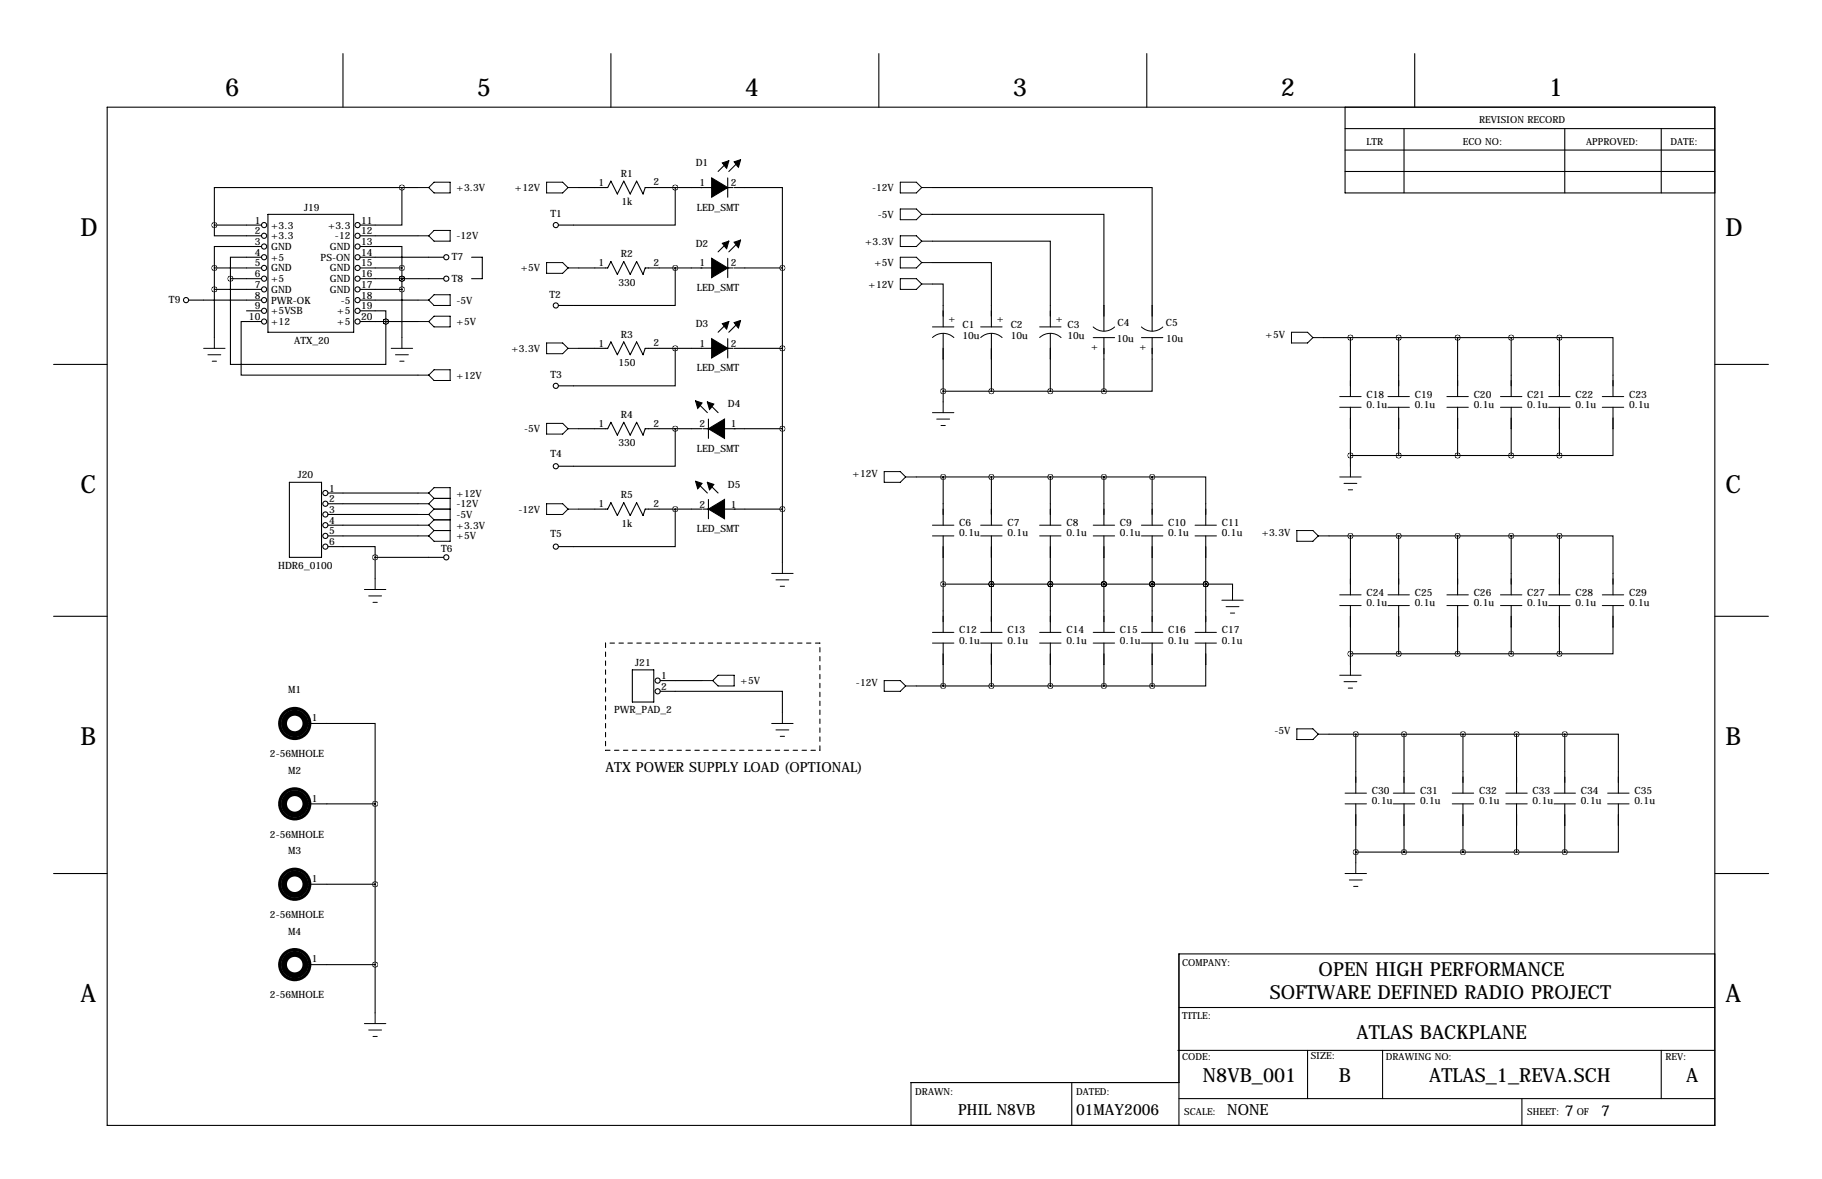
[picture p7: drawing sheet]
<svg xmlns="http://www.w3.org/2000/svg" width="432mm" height="279mm" viewBox="0 0 432 279" stroke-linecap="round" stroke-linejoin="round" font-family="sans-serif">
<g fill="none" stroke="#000" stroke-width=".25">
<path d="M81.3 12.7v12.7M144.8 12.7v12.7M208.3 12.7v12.7M271.8 12.7v12.7M335.3 12.7v12.7M25.4 25.4h381v241.3h-381zM172.7 38.1l-2.5 2.5M175.3 38.1l-2.6 2.5M318.8 30.5h87.6M318.8 35.6h87.6M318.8 25.4v20.3h87.6M332.7 30.5v15.2"/>
<path d="M370.8 30.5v15.2M393.7 30.5v15.2M50.8 53.3v2.6h11.2M50.8 53.3h11.2M62 58.4h-11.2v5.1M63.5 50.8h20.3v27.9h-20.3zM85.3 58.4h9.9v5.1M85.3 55.9h13.8M95.2 44.4v8.9h-9.9M95.2 44.4h-44.4v8.9M95.2 44.4h3.9M137.2 44.4h6.8l.8-1.5 1.5 3.1 1.5-3.1 1.6 3.1 1.5-3.1 1.5 3.1 .5-1.6h20.8"/>
<path d="M160 44.4v8.9h-27.7M172.5 42.2v4.5M172.7 57.2l-2.5 2.5M174 44.4h11.4v19.1M175.3 57.2l-2.6 2.5M221 57.2h27.9v20.3M221 50.8h40.6v27.7M221 44.4h52v34.1M318.8 40.6h87.6M44.7 71.1h17.3M50.8 63.5h11.2M50.8 68.6h11.2"/>
<path d="M50.8 63.5v16.5M54.6 66v20.4h36.8v-10.2M54.6 66h7.4M58.4 73.7h3.6M62 61h-7.4v5M62 76.2h-4.9v12.7h42M85.3 73.7h6.1v2.5M85.3 61h19.9M85.3 66h19.9M85.3 63.5h9.9M85.3 68.6h9.9M85.3 71.1h13.8"/>
<path d="M85.3 76.2h13.8M91.4 76.2h.1M95.2 66h.1M95.2 63.5v16.5M111.8 61h2.5v5h-2.5M137.2 63.5h6.8l.8-1.5 1.5 3 1.5-3 1.6 3 1.5-3 1.5 3 .5-1.5h20.8M160 63.5v8.9h-27.7M172.5 61.2v4.6M172.7 76.2l-2.5 2.5M174 63.5h11.4M175.3 76.2l-2.6 2.5M185.4 63.5v69.8"/>
<path d="M221 67.3h2.5v10.2M221 62.2h13.9v15.3M223.5 79v16.2M234.9 79v13.7M248.9 79v13.7M12.7 86.4h12.7M137.2 82.5h6.8l.8-1.5 1.5 3.1 1.5-3.1 1.6 3.1 1.5-3.1 1.5 3.1 .5-1.6h20.8M160 82.5v8.9h-27.7M165.1 95.2l2.5 2.6M167.6 95.2l2.6 2.6M167.9 99.3v4.6M172.5 80.3v4.5"/>
<path d="M174 82.5h11.4M223.5 92.7h38.1M261.6 80v12.7M273 80v12.7h-11.4M313.7 80h55.9M320 80v14M320 96.5v14M331.5 80v14M331.5 96.5v11.4M345.4 80v14M345.4 96.5v11.4M358.1 80v14"/>
<path d="M358.1 96.5v11.4M369.6 80h12.7v14M369.6 80v14M369.6 96.5v11.4M382.3 96.5v11.4h-12.7M406.4 86.4h12.7M68.6 114.3h7.6v17.8h-7.6zM77.7 116.8h21.4M77.7 119.4h21.4M137.2 101.6h6.8l.8-1.5 1.5 3 1.5-3 1.6 3 1.5-3 1.5 3 .5-1.5h13.5M160 101.6v8.9h-27.7M165.1 114.3l2.5 2.5"/>
<path d="M166.6 101.6h18.8M167.6 114.3l2.6 2.5M167.9 118.4v4.5M217.2 113h55.8M223.5 113v11.5M234.9 113v11.5M248.9 113v11.5M261.6 113v11.5M273 113h12.8v11.5M273 113v11.5M320 107.9h49.6M77.7 129.5h11.2v2.6"/>
<path d="M77.7 121.9h21.4M77.7 124.5h21.4M77.7 127h21.4M88.9 132.1h16.3M88.9 132.1v5.1M137.2 120.7h6.8l.8-1.6 1.5 3.1 1.5-3.1 1.6 3.1 1.5-3.1 1.5 3.1 .5-1.5h13.5M160 120.7v8.8h-27.7M166.6 120.7h18.8M223.5 127v22.9M223.5 138.4h62.3M234.9 138.4h.1M234.9 127v22.9"/>
<path d="M248.9 138.4h.1M248.9 127v22.9M261.6 138.4h.1M261.6 127v22.9M273 138.4h.1M273 127v22.9M285.8 138.4h.1M285.8 138.4h6.3v1.3M285.8 127v22.9M315 127h54.6M320 127v14M331.5 127v14"/>
<path d="M345.4 127v14M358.1 127v14M369.6 127h12.7v14M369.6 127v14M12.7 146h12.7M149.9 158.8h5v7.6h-5zM223.5 152.4v10.2M234.9 152.4v10.2M248.9 152.4v10.2M261.6 152.4v10.2M273 152.4v10.2M285.8 152.4v10.2h-12.8"/>
<path d="M320 143.5v14M320 154.9h49.6M331.5 143.5v11.4M345.4 143.5v11.4M358.1 143.5v11.4M369.6 143.5v11.4M382.3 143.5v11.4h-12.7M406.4 146h12.7M72.4 171.4h16.5v19.1M156.5 163.8h28.9v5.1M156.5 161.3h9.9M217.2 162.6h55.8"/>
<path d="M315 174h55.8M321.3 174v14M332.7 174v14M346.7 174v14M359.4 174v14M370.8 174h12.7v14M370.8 174v14M72.4 190.5h16.5M88.9 190.5v49.5M321.3 190.5v14M332.7 190.5v11.4M346.7 190.5v11.4"/>
<path d="M359.4 190.5v11.4M370.8 190.5v11.4M383.5 190.5v11.4h-12.7M12.7 207h12.7M72.4 209.5h16.5M321.3 201.9h49.5M406.5 207h12.7M72.4 228.6h16.5M279.4 238.8h127M406.4 226.1h-127v40.6M254 256.5v10.2M279.1 248.9h127.3"/>
<path d="M279.4 256.5h-63.5v10.2M309.9 248.9v11.4M327.7 248.9v11.4M393.7 248.9v11.4M279.4 260.3h127M360.7 260.3v6.4"/>
<circle cx="62.6" cy="53.3" r=".61"/>
<circle cx="62.6" cy="55.9" r=".61"/>
<circle cx="62.6" cy="58.4" r=".61"/>
<circle cx="84.7" cy="53.3" r=".61"/>
<circle cx="84.7" cy="55.9" r=".61"/>
<circle cx="84.7" cy="58.4" r=".61"/>
<circle cx="131.7" cy="53.3" r=".61"/>
<circle cx="44.1" cy="71.1" r=".61"/>
<circle cx="62.6" cy="76.2" r=".61"/>
<circle cx="62.6" cy="63.5" r=".61"/>
<circle cx="62.6" cy="66" r=".61"/>
<circle cx="62.6" cy="68.6" r=".61"/>
<circle cx="62.6" cy="73.7" r=".61"/>
<circle cx="62.6" cy="71.1" r=".61"/>
<circle cx="62.6" cy="61" r=".61"/>
<circle cx="84.7" cy="76.2" r=".61"/>
<circle cx="84.7" cy="63.5" r=".61"/>
<circle cx="84.7" cy="66" r=".61"/>
<circle cx="84.7" cy="68.6" r=".61"/>
<circle cx="84.7" cy="61" r=".61"/>
<circle cx="84.7" cy="71.1" r=".61"/>
<circle cx="84.7" cy="73.7" r=".61"/>
<circle cx="105.8" cy="66" r=".61"/>
<circle cx="105.8" cy="61" r=".61"/>
<circle cx="131.7" cy="72.4" r=".61"/>
<circle cx="131.7" cy="91.4" r=".61"/>
<circle cx="77.1" cy="116.8" r=".61"/>
<circle cx="77.1" cy="119.4" r=".61"/>
<circle cx="131.7" cy="110.5" r=".61"/>
<circle cx="77.1" cy="129.5" r=".61"/>
<circle cx="77.1" cy="124.5" r=".61"/>
<circle cx="77.1" cy="127" r=".61"/>
<circle cx="77.1" cy="121.9" r=".61"/>
<circle cx="105.8" cy="132.1" r=".61"/>
<circle cx="131.7" cy="129.5" r=".61"/>
<circle cx="155.9" cy="161.3" r=".61"/>
<circle cx="155.9" cy="163.8" r=".61"/>
</g>
<path d="M143.5 152.4v25.4M194.3 152.4h-50.8M143.5 177.8h50.8M194.3 177.8v-25.4" fill="none" stroke="#000" stroke-width=".25" stroke-dasharray="1.1 1.1"/>
<g fill="none" stroke="#000" stroke-width="1.4">
<circle cx="69.9" cy="171.4" r="2.54"/>
<circle cx="69.9" cy="190.5" r="2.54"/>
<circle cx="69.9" cy="209.5" r="2.54"/>
<circle cx="69.9" cy="228.6" r="2.54"/>
</g>
<g fill="none" stroke="#000" stroke-width=".76">
<circle cx="69.8" cy="171.4" r="3.6"/>
<circle cx="69.8" cy="190.5" r="3.6"/>
<circle cx="69.8" cy="209.5" r="3.6"/>
<circle cx="69.8" cy="228.6" r="3.6"/>
</g>
<g fill="#000" stroke="#000" stroke-width=".25">
<path d="M171.2 38.6l1.5-.5-.5 1.8zM174 38.4l1.5-.6-.5 1.8zM168.7 44.4h3.8l-3.8 2.3zM168.7 42.2l3.8 2.2h-3.8zM171.2 57.7l1.5-.5-.5 1.7zM174 57.4l1.5-.5-.5 1.8zM168.7 63.5h3.8l-3.8 2.3zM168.7 61.2l3.8 2.3h-3.8zM171.2 76.7l1.5-.5-.5 1.8zM174 76.5l1.5-.6-.5 1.8zM164.8 95l1.6 .5-1 1.3zM167.6 95.2l1.6 .6-1.1 1.2z"/>
<path d="M168.7 82.5h3.8l-3.8 2.3zM168.7 80.3l3.8 2.2h-3.8zM164.8 114l1.6 .6-1 1.2zM167.6 114.3l1.6 .5-1.1 1.3zM167.9 101.6h3.8v2.3zM167.9 101.6l3.8-2.3v2.3zM167.9 120.7h3.8v2.2zM167.9 120.7l3.8-2.3v2.3z"/>
</g>
<g fill="none" stroke="#000" stroke-width=".24">
<path d="M99.1 44.4h2.5M99.1 55.9h2.5M101.6 44.4l1.3-1.2h3.8v2.5h-3.8zM102.9 54.6h3.8v2.6h-3.8l-1.3-1.3zM129.5 43.2h3.8l1.3 1.2-1.3 1.3h-3.8zM134.6 44.4h2.6M213.4 43.2h3.8l1.2 1.2-1.2 1.3h-3.8zM213.4 55.9h3.8l1.2 1.3-1.2 1.2h-3.8zM213.4 49.5h3.8l1.2 1.3-1.2 1.3h-3.8zM218.4 44.4h2.6M218.4 57.2h2.6M218.4 50.8h2.6"/>
<path d="M99.1 71.1h2.5M99.1 76.2h2.5M101.6 76.2l1.3-1.3h3.8v2.6h-3.8zM101.6 71.1l1.3-1.3h3.8v2.6h-3.8zM129.5 62.2h3.8l1.3 1.3-1.3 1.3h-3.8zM134.6 63.5h2.6M213.4 61h3.8l1.2 1.2-1.2 1.3h-3.8zM213.4 66h3.8l1.2 1.3-1.2 1.3h-3.8zM218.4 62.2h2.6M218.4 67.3h2.6M221 77.5h5.1M221 80a3.7 3.7 0 0 1 5.1 0"/>
<path d="M232.4 77.5h5.1M232.4 80a3.7 3.7 0 0 1 5.1 0M246.4 77.5h5.1M246.4 80a3.7 3.7 0 0 1 5.1 0M259.1 77.5a3.7 3.7 0 0 0 5 0M270.5 77.5a3.7 3.7 0 0 0 5.1 0M306.1 78.7h3.8l1.2 1.3-1.2 1.3h-3.8zM48.3 82.5h5M49.3 84.1h3M50.3 85.6h1M50.8 80v2.5M92.7 82.5h5.1"/>
<path d="M93.7 84.1h3.1M94.7 85.6h1.1M95.2 80v2.5M99.1 88.9h2.5M101.6 88.9l1.3-1.3h3.8v2.6h-3.8zM129.5 81.3h3.8l1.3 1.2-1.3 1.3h-3.8zM134.6 82.5h2.6M221 97.8h5.1M222 99.3h3M223.5 95.2v2.6M259.1 80h5.1M270.5 80h5.1"/>
<path d="M311.1 80h2.6M317.5 94h5.1M317.5 96.5h5.1M328.9 94h5.1M328.9 96.5h5.1M342.9 94h5.1M342.9 96.5h5.1M355.6 94h5.1M355.6 96.5h5.1M367 94h5.1M367 96.5h5.1M379.7 94h5.1"/>
<path d="M379.7 96.5h5.1M99.1 116.8h2.5M99.1 119.4h2.5M101.6 116.8l1.3-1.2h3.8v12.7h-3.8l-1.3-1.3M101.6 116.8l1.3 1.3M101.6 119.4l1.3 1.3M102.9 118.1h3.8M102.9 118.1l-1.3 1.3M129.5 119.4h3.8l1.3 1.3-1.3 1.2h-3.8zM129.5 100.3h3.8l1.3 1.3-1.3 1.3h-3.8zM134.6 101.6h2.6M209.5 111.8h3.9l1.2 1.2-1.2 1.3h-3.9z"/>
<path d="M214.6 113h2.6M223 100.8h1M317.5 113h5.1M318.5 114.6h3.1M319.5 116.1h1M320 110.5v2.5M86.4 139.7h5M88.9 137.2v2.5M99.1 124.5h2.5M99.1 127h2.5M99.1 121.9h2.5M101.6 121.9l1.3 1.3"/>
<path d="M101.6 124.5l1.3 1.2M102.9 120.7h3.8M102.9 125.7h3.8M102.9 125.7l-1.3 1.3M102.9 123.2h3.8M102.9 120.7l-1.3 1.2M102.9 123.2l-1.3 1.3M134.6 120.7h2.6M182.9 135.9h5.1M183.9 137.4h3M184.9 138.9h1M185.4 133.3v2.6"/>
<path d="M221 124.5h5.1M221 127h5.1M232.4 124.5h5.1M232.4 127h5.1M246.4 124.5h5.1M246.4 127h5.1M259.1 124.5h5.1M259.1 127h5.1M270.5 124.5h5.1M270.5 127h5.1M283.2 124.5h5.1M283.2 127h5.1"/>
<path d="M292.1 139.7v2.5M307.3 125.7h3.8l1.3 1.3-1.3 1.3h-3.8zM312.4 127h2.6M87.4 141.2h3M88.4 142.7h1M221 149.9h5.1M221 152.4h5.1M232.4 149.9h5.1M232.4 152.4h5.1M246.4 149.9h5.1M246.4 152.4h5.1M259.1 149.9h5.1"/>
<path d="M259.1 152.4h5.1M270.5 149.9h5.1M270.5 152.4h5.1M283.2 149.9h5.1M283.2 152.4h5.1M289.6 142.2h5M290.6 143.8h3M291.6 145.3h1M317.5 141h5.1M317.5 143.5h5.1M320 157.5v2.5M328.9 141h5.1"/>
<path d="M328.9 143.5h5.1M342.9 141h5.1M342.9 143.5h5.1M355.6 141h5.1M355.6 143.5h5.1M367 141h5.1M367 143.5h5.1M379.7 141h5.1M379.7 143.5h5.1M166.4 161.3h2.5M170.2 160h3.8v2.6h-3.8l-1.3-1.3zM182.9 171.4h5.1"/>
<path d="M183.9 173h3M184.9 174.5h1M185.4 168.9v2.5M209.5 161.3h3.9l1.2 1.3-1.2 1.2h-3.9zM214.6 162.6h2.6M307.3 172.7h3.8l1.3 1.3-1.3 1.3h-3.8zM312.4 174h2.6M317.5 160h5.1M318.5 161.5h3.1M319.5 163.1h1M318.8 188h5M318.8 190.5h5"/>
<path d="M330.2 188h5.1M330.2 190.5h5.1M344.2 188h5M344.2 190.5h5M356.9 188h5M356.9 190.5h5M368.3 188h5.1M368.3 190.5h5.1M381 188h5.1M381 190.5h5.1M318.8 207h5M319.8 208.5h3"/>
<path d="M320.8 210.1h1M321.3 204.5v2.5M86.4 242.6h5M87.4 244.1h3M88.4 245.6h1M88.9 240v2.6"/>
</g>
<path d="M95.2 63.5a.05 .05 0 0 0 .1 0 .05 .05 0 0 0-.1 0zM95.2 66a.05 .05 0 0 0 .1 0 .05 .05 0 0 0-.1 0zM95.2 68.6a.05 .05 0 0 0 .1 0 .05 .05 0 0 0-.1 0zM95.2 44.5a.05 .05 0 0 0 .1 0 .05 .05 0 0 0-.1 0zM91.4 76.2a.05 .05 0 0 0 .1 0 .05 .05 0 0 0-.1 0zM54.6 66a.05 .05 0 0 0 .1 0 .05 .05 0 0 0-.1 0zM91.4 76.2a.05 .05 0 0 0 .1 0 .05 .05 0 0 0-.1 0zM185.4 120.7a.05 .05 0 0 0 .1 0 .05 .05 0 0 0-.1 0zM185.4 101.6a.05 .05 0 0 0 .1 0 .05 .05 0 0 0-.1 0zM185.4 82.6a.05 .05 0 0 0 .1 0 .05 .05 0 0 0-.1 0zM185.4 63.5a.05 .05 0 0 0 .1 0 .05 .05 0 0 0-.1 0zM160 44.5a.05 .05 0 0 0 .1 0 .05 .05 0 0 0-.1 0zM160 63.5a.05 .05 0 0 0 .1 0 .05 .05 0 0 0-.1 0zM160 82.6a.05 .05 0 0 0 .1 0 .05 .05 0 0 0-.1 0zM160 101.6a.05 .05 0 0 0 .1 0 .05 .05 0 0 0-.1 0zM160 120.7a.05 .05 0 0 0 .1 0 .05 .05 0 0 0-.1 0zM261.6 92.7a.05 .05 0 0 0 .1 0 .05 .05 0 0 0-.1 0zM248.9 92.7a.05 .05 0 0 0 .1 0 .05 .05 0 0 0-.1 0zM234.9 92.7a.05 .05 0 0 0 .1 0 .05 .05 0 0 0-.1 0zM223.5 92.7a.05 .05 0 0 0 .1 0 .05 .05 0 0 0-.1 0zM223.5 138.4a.05 .05 0 0 0 .1 0 .05 .05 0 0 0-.1 0zM234.9 138.4a.05 .05 0 0 0 .1 0 .05 .05 0 0 0-.1 0zM234.9 138.4a.05 .05 0 0 0 .1 0 .05 .05 0 0 0-.1 0zM248.9 138.4a.05 .05 0 0 0 .1 0 .05 .05 0 0 0-.1 0zM248.9 138.4a.05 .05 0 0 0 .1 0 .05 .05 0 0 0-.1 0zM261.6 138.4a.05 .05 0 0 0 .1 0 .05 .05 0 0 0-.1 0zM261.6 138.4a.05 .05 0 0 0 .1 0 .05 .05 0 0 0-.1 0zM273 138.4a.05 .05 0 0 0 .1 0 .05 .05 0 0 0-.1 0zM273 138.4a.05 .05 0 0 0 .1 0 .05 .05 0 0 0-.1 0zM285.7 138.4a.05 .05 0 0 0 .1 0 .05 .05 0 0 0-.1 0zM223.5 113a.05 .05 0 0 0 .1 0 .05 .05 0 0 0-.1 0zM234.9 113a.05 .05 0 0 0 .1 0 .05 .05 0 0 0-.1 0zM248.9 113a.05 .05 0 0 0 .1 0 .05 .05 0 0 0-.1 0zM261.6 113a.05 .05 0 0 0 .1 0 .05 .05 0 0 0-.1 0zM273 113a.05 .05 0 0 0 .1 0 .05 .05 0 0 0-.1 0zM223.5 162.6a.05 .05 0 0 0 .1 0 .05 .05 0 0 0-.1 0zM234.9 162.6a.05 .05 0 0 0 .1 0 .05 .05 0 0 0-.1 0zM248.9 162.6a.05 .05 0 0 0 .1 0 .05 .05 0 0 0-.1 0zM261.6 162.6a.05 .05 0 0 0 .1 0 .05 .05 0 0 0-.1 0zM273 162.6a.05 .05 0 0 0 .1 0 .05 .05 0 0 0-.1 0zM331.4 108a.05 .05 0 0 0 .1 0 .05 .05 0 0 0-.1 0zM345.4 108a.05 .05 0 0 0 .1 0 .05 .05 0 0 0-.1 0zM358.1 108a.05 .05 0 0 0 .1 0 .05 .05 0 0 0-.1 0zM369.5 108a.05 .05 0 0 0 .1 0 .05 .05 0 0 0-.1 0zM320 108a.05 .05 0 0 0 .1 0 .05 .05 0 0 0-.1 0zM285.7 138.4a.05 .05 0 0 0 .1 0 .05 .05 0 0 0-.1 0zM369.5 80a.05 .05 0 0 0 .1 0 .05 .05 0 0 0-.1 0zM358.1 80a.05 .05 0 0 0 .1 0 .05 .05 0 0 0-.1 0zM345.4 80a.05 .05 0 0 0 .1 0 .05 .05 0 0 0-.1 0zM331.4 80a.05 .05 0 0 0 .1 0 .05 .05 0 0 0-.1 0zM320 80a.05 .05 0 0 0 .1 0 .05 .05 0 0 0-.1 0zM331.4 154.9a.05 .05 0 0 0 .1 0 .05 .05 0 0 0-.1 0zM345.4 154.9a.05 .05 0 0 0 .1 0 .05 .05 0 0 0-.1 0zM358.1 154.9a.05 .05 0 0 0 .1 0 .05 .05 0 0 0-.1 0zM369.5 154.9a.05 .05 0 0 0 .1 0 .05 .05 0 0 0-.1 0zM320 154.9a.05 .05 0 0 0 .1 0 .05 .05 0 0 0-.1 0zM369.5 127a.05 .05 0 0 0 .1 0 .05 .05 0 0 0-.1 0zM358.1 127a.05 .05 0 0 0 .1 0 .05 .05 0 0 0-.1 0zM345.4 127a.05 .05 0 0 0 .1 0 .05 .05 0 0 0-.1 0zM331.4 127a.05 .05 0 0 0 .1 0 .05 .05 0 0 0-.1 0zM320 127a.05 .05 0 0 0 .1 0 .05 .05 0 0 0-.1 0zM332.7 201.9a.05 .05 0 0 0 .1 0 .05 .05 0 0 0-.1 0zM346.7 201.9a.05 .05 0 0 0 .1 0 .05 .05 0 0 0-.1 0zM359.4 201.9a.05 .05 0 0 0 .1 0 .05 .05 0 0 0-.1 0zM370.8 201.9a.05 .05 0 0 0 .1 0 .05 .05 0 0 0-.1 0zM321.3 201.9a.05 .05 0 0 0 .1 0 .05 .05 0 0 0-.1 0zM370.8 174a.05 .05 0 0 0 .1 0 .05 .05 0 0 0-.1 0zM359.4 174a.05 .05 0 0 0 .1 0 .05 .05 0 0 0-.1 0zM346.7 174a.05 .05 0 0 0 .1 0 .05 .05 0 0 0-.1 0zM332.7 174a.05 .05 0 0 0 .1 0 .05 .05 0 0 0-.1 0zM321.3 174a.05 .05 0 0 0 .1 0 .05 .05 0 0 0-.1 0zM95.2 66a.05 .05 0 0 0 .1 0 .05 .05 0 0 0-.1 0z" fill="#000" stroke="#000" stroke-width="1.3"/>
<g font-size="5.9">
<text x="53.3" y="22.9">6</text>
<text x="113" y="22.9">5</text>
<text x="176.5" y="22.9">4</text>
<text x="240" y="22.9">3</text>
<text x="303.5" y="22.9">2</text>
<text x="367" y="22.9">1</text>
<text x="19" y="55.9">D</text>
<text x="408.9" y="55.9">D</text>
<text x="19" y="116.8">C</text>
<text x="408.9" y="116.8">C</text>
<text x="19" y="176.5">B</text>
<text x="408.9" y="176.5">B</text>
<text x="19" y="237.5">A</text>
<text x="408.9" y="237.5">A</text>
</g>
<g font-size="4.6">
<text x="312.5" y="231.2">OPEN HIGH PERFORMANCE</text>
<text x="300.9" y="236.8">SOFTWARE DEFINED RADIO PROJECT</text>
<text x="321.5" y="246.2">ATLAS BACKPLANE</text>
<text x="285.1" y="256.4">N8VB_001</text>
<text x="317.3" y="256.4">B</text>
<text x="338.7" y="256.4">ATLAS_1_REVA.SCH</text>
<text x="399.6" y="256.4">A</text>
</g>
<g font-size="3.6">
<text x="227.1" y="264.2">PHIL N8VB</text>
<text x="255" y="264.2">01MAY2006</text>
<text x="290.8" y="264.2">NONE</text>
<text x="370.8" y="264.4">7</text>
<text x="379.5" y="264.4">7</text>
</g>
<text font-size="3.3" x="143.5" y="182.9">ATX POWER SUPPLY LOAD (OPTIONAL)</text>
<g font-size="2.4">
<text x="147.2" y="41.9">R1</text>
<text x="164.9" y="39.4">D1</text>
<text x="108.2" y="45.3">+3.3V</text>
<text x="122" y="45.3">+12V</text>
<text x="141.8" y="44">1</text>
<text x="154.9" y="43.9">2</text>
<text x="165.8" y="44.1">1</text>
<text x="173.2" y="44.1">2</text>
<text x="206.7" y="45.3">-12V</text>
<text x="60.4" y="53">1</text>
<text x="72.1" y="50">J19</text>
<text x="85.6" y="53">11</text>
<text x="130.5" y="51.3">T1</text>
<text x="147.3" y="48.7">1k</text>
<text x="165.2" y="49.9">LED_SMT</text>
<text x="208" y="51.6">-5V</text>
<text x="60.4" y="55.5">2</text>
<text x="60.4" y="58.1">3</text>
<text x="64.3" y="54.2">+3.3</text>
<text x="64.3" y="56.7">+3.3</text>
<text x="64.3" y="59.3">GND</text>
<text x="77.8" y="54.2">+3.3</text>
<text x="78.2" y="59.3">GND</text>
<text x="79.4" y="56.7">-12</text>
<text x="85.6" y="55.5">12</text>
<text x="85.6" y="58.1">13</text>
<text x="108.2" y="56.7">-12V</text>
<text x="164.9" y="58.4">D2</text>
<text x="205" y="58">+3.3V</text>
<text x="60.4" y="60.6">4</text>
<text x="60.4" y="63.1">5</text>
<text x="60.4" y="65.7">6</text>
<text x="64.3" y="61.8">+5</text>
<text x="64.3" y="64.3">GND</text>
<text x="76" y="61.8">PS-ON</text>
<text x="78.2" y="64.3">GND</text>
<text x="85.6" y="60.6">14</text>
<text x="85.6" y="63.1">15</text>
<text x="85.6" y="65.7">16</text>
<text x="107.1" y="61.7">T7</text>
<text x="123.4" y="64.3">+5V</text>
<text x="141.8" y="63.1">1</text>
<text x="147.2" y="61">R2</text>
<text x="154.9" y="63">2</text>
<text x="165.8" y="63.1">1</text>
<text x="173.2" y="63.1">2</text>
<text x="207.2" y="63.1">+5V</text>
<text x="40" y="71.9">T9</text>
<text x="60.4" y="68.2">7</text>
<text x="60.4" y="70.8">8</text>
<text x="64.3" y="66.9">+5</text>
<text x="64.3" y="69.4">GND</text>
<text x="64.3" y="72">PWR-OK</text>
<text x="78.2" y="66.9">GND</text>
<text x="78.2" y="69.4">GND</text>
<text x="80.7" y="72">-5</text>
<text x="85.6" y="68.2">17</text>
<text x="85.6" y="70.8">18</text>
<text x="107.1" y="66.8">T8</text>
<text x="108.2" y="72">-5V</text>
<text x="130.2" y="70.6">T2</text>
<text x="146.6" y="67.7">330</text>
<text x="165.2" y="69">LED_SMT</text>
<text x="205.9" y="68.1">+12V</text>
<text x="59" y="75.8">10</text>
<text x="60.4" y="73.3">9</text>
<text x="64.3" y="74.5">+5VSB</text>
<text x="64.3" y="77">+12</text>
<text x="79.9" y="74.5">+5</text>
<text x="79.9" y="77">+5</text>
<text x="85.6" y="73.3">19</text>
<text x="85.6" y="75.8">20</text>
<text x="108.2" y="77">+5V</text>
<text x="164.9" y="77.5">D3</text>
<text x="224.8" y="76.2">+</text>
<text x="228.1" y="77.7">C1</text>
<text x="236.2" y="76.2">+</text>
<text x="239.5" y="77.7">C2</text>
<text x="250.2" y="76.2">+</text>
<text x="253" y="77.7">C3</text>
<text x="264.9" y="77.4">C4</text>
<text x="276.3" y="77.4">C5</text>
<text x="69.7" y="81.4">ATX_20</text>
<text x="121.2" y="83.4">+3.3V</text>
<text x="141.8" y="82.1">1</text>
<text x="147.2" y="80">R3</text>
<text x="154.9" y="82">2</text>
<text x="165.8" y="82.2">1</text>
<text x="173.2" y="82.2">2</text>
<text x="228.1" y="80.4">10u</text>
<text x="239.5" y="80.4">10u</text>
<text x="253" y="80.4">10u</text>
<text x="258.6" y="82.9">+</text>
<text x="264.7" y="81">10u</text>
<text x="270" y="82.9">+</text>
<text x="276.3" y="81">10u</text>
<text x="299.9" y="80">+5V</text>
<text x="108.2" y="89.7">+12V</text>
<text x="130.5" y="89.7">T3</text>
<text x="146.6" y="86.8">150</text>
<text x="165.2" y="88">LED_SMT</text>
<text x="323.8" y="94.2">C18</text>
<text x="335.3" y="94.2">C19</text>
<text x="349.2" y="94.2">C20</text>
<text x="361.9" y="94.2">C21</text>
<text x="373.4" y="94.2">C22</text>
<text x="386.1" y="94.2">C23</text>
<text x="141.8" y="101.2">1</text>
<text x="147.2" y="99.1">R4</text>
<text x="154.9" y="101.1">2</text>
<text x="165.8" y="101.2">2</text>
<text x="172.5" y="96.5">D4</text>
<text x="173.2" y="101.2">1</text>
<text x="323.8" y="96.7">0.1u</text>
<text x="335.3" y="96.7">0.1u</text>
<text x="349.2" y="96.7">0.1u</text>
<text x="361.9" y="96.7">0.1u</text>
<text x="373.4" y="96.7">0.1u</text>
<text x="386.1" y="96.7">0.1u</text>
<text x="124.2" y="102.4">-5V</text>
<text x="146.6" y="105.8">330</text>
<text x="165.2" y="107.1">LED_SMT</text>
<text x="70.6" y="113.3">J20</text>
<text x="130.5" y="108.2">T4</text>
<text x="202" y="113">+12V</text>
<text x="78" y="116.5">1</text>
<text x="78" y="119">2</text>
<text x="108.2" y="117.7">+12V</text>
<text x="147.2" y="118.1">R5</text>
<text x="172.5" y="115.6">D5</text>
<text x="78" y="121.6">3</text>
<text x="78" y="124.1">4</text>
<text x="108.2" y="120.2">-12V</text>
<text x="108.2" y="122.8">-5V</text>
<text x="108.2" y="125.3">+3.3V</text>
<text x="122.9" y="121.5">-12V</text>
<text x="141.8" y="120.2">1</text>
<text x="147.3" y="124.9">1k</text>
<text x="154.9" y="120.1">2</text>
<text x="165.8" y="120.3">2</text>
<text x="173.2" y="120.3">1</text>
<text x="227.3" y="124.7">C6</text>
<text x="238.8" y="124.7">C7</text>
<text x="252.7" y="124.7">C8</text>
<text x="265.4" y="124.7">C9</text>
<text x="276.9" y="124.7">C10</text>
<text x="289.6" y="124.7">C11</text>
<text x="78" y="126.6">5</text>
<text x="78" y="129.2">6</text>
<text x="104.6" y="130.8">T6</text>
<text x="108.2" y="127.8">+5V</text>
<text x="130.5" y="127.3">T5</text>
<text x="165.2" y="126.1">LED_SMT</text>
<text x="227.3" y="127.1">0.1u</text>
<text x="238.8" y="127.1">0.1u</text>
<text x="252.7" y="127.1">0.1u</text>
<text x="265.4" y="127.1">0.1u</text>
<text x="276.9" y="127.1">0.1u</text>
<text x="289.6" y="127.1">0.1u</text>
<text x="299" y="127">+3.3V</text>
<text x="65.9" y="134.8">HDR6_0100</text>
<text x="323.8" y="141.2">C24</text>
<text x="323.8" y="143.6">0.1u</text>
<text x="335.3" y="141.2">C25</text>
<text x="335.3" y="143.6">0.1u</text>
<text x="349.2" y="141.2">C26</text>
<text x="349.2" y="143.6">0.1u</text>
<text x="361.9" y="141.2">C27</text>
<text x="361.9" y="143.6">0.1u</text>
<text x="373.4" y="141.2">C28</text>
<text x="373.4" y="143.6">0.1u</text>
<text x="386.1" y="141.2">C29</text>
<text x="386.1" y="143.6">0.1u</text>
<text x="227.3" y="150.1">C12</text>
<text x="227.3" y="152.5">0.1u</text>
<text x="238.8" y="150.1">C13</text>
<text x="238.8" y="152.5">0.1u</text>
<text x="252.7" y="150.1">C14</text>
<text x="252.7" y="152.5">0.1u</text>
<text x="265.4" y="150.1">C15</text>
<text x="265.4" y="152.5">0.1u</text>
<text x="276.9" y="150.1">C16</text>
<text x="276.9" y="152.5">0.1u</text>
<text x="289.6" y="150.1">C17</text>
<text x="289.6" y="152.5">0.1u</text>
<text x="150.6" y="157.7">J21</text>
<text x="156.7" y="160.9">1</text>
<text x="68.3" y="164.3">M1</text>
<text x="156.7" y="163.5">2</text>
<text x="175.5" y="162.1">+5V</text>
<text x="202.9" y="162.6">-12V</text>
<text x="73.9" y="170.9">1</text>
<text x="145.5" y="169">PWR_PAD_2</text>
<text x="302" y="174">-5V</text>
<text x="64" y="179.5">2-56MHOLE</text>
<text x="68.3" y="183.4">M2</text>
<text x="73.9" y="190">1</text>
<text x="325.1" y="188.2">C30</text>
<text x="325.1" y="190.6">0.1u</text>
<text x="336.5" y="188.2">C31</text>
<text x="336.5" y="190.6">0.1u</text>
<text x="350.5" y="188.2">C32</text>
<text x="350.5" y="190.6">0.1u</text>
<text x="363.2" y="188.2">C33</text>
<text x="363.2" y="190.6">0.1u</text>
<text x="374.6" y="188.2">C34</text>
<text x="374.6" y="190.6">0.1u</text>
<text x="387.3" y="188.2">C35</text>
<text x="387.3" y="190.6">0.1u</text>
<text x="64" y="198.5">2-56MHOLE</text>
<text x="68.3" y="202.4">M3</text>
<text x="73.9" y="209">1</text>
<text x="64" y="217.6">2-56MHOLE</text>
<text x="68.3" y="221.5">M4</text>
<text x="73.9" y="228.1">1</text>
<text x="64" y="236.6">2-56MHOLE</text>
</g>
<g font-size="2.3">
<text x="350.5" y="29.2">REVISION RECORD</text>
<text x="323.8" y="34.3">LTR</text>
<text x="346.7" y="34.3">ECO NO:</text>
<text x="375.9" y="34.3">APPROVED:</text>
<text x="395.9" y="34.3">DATE:</text>
<text x="280.2" y="228.9">COMPANY:</text>
<text x="280.2" y="241.6">TITLE:</text>
<text x="280.2" y="251.2">CODE:</text>
<text x="310.6" y="251">SIZE:</text>
<text x="328.4" y="251.2">DRAWING NO:</text>
<text x="394.7" y="251.2">REV:</text>
<text x="216.9" y="259.6">DRAWN:</text>
<text x="255" y="259.6">DATED:</text>
<text x="280.7" y="264.2">SCALE:</text>
<text x="361.9" y="264.2">SHEET:</text>
<text x="373.7" y="264.2">OF</text>
</g>
</svg>
